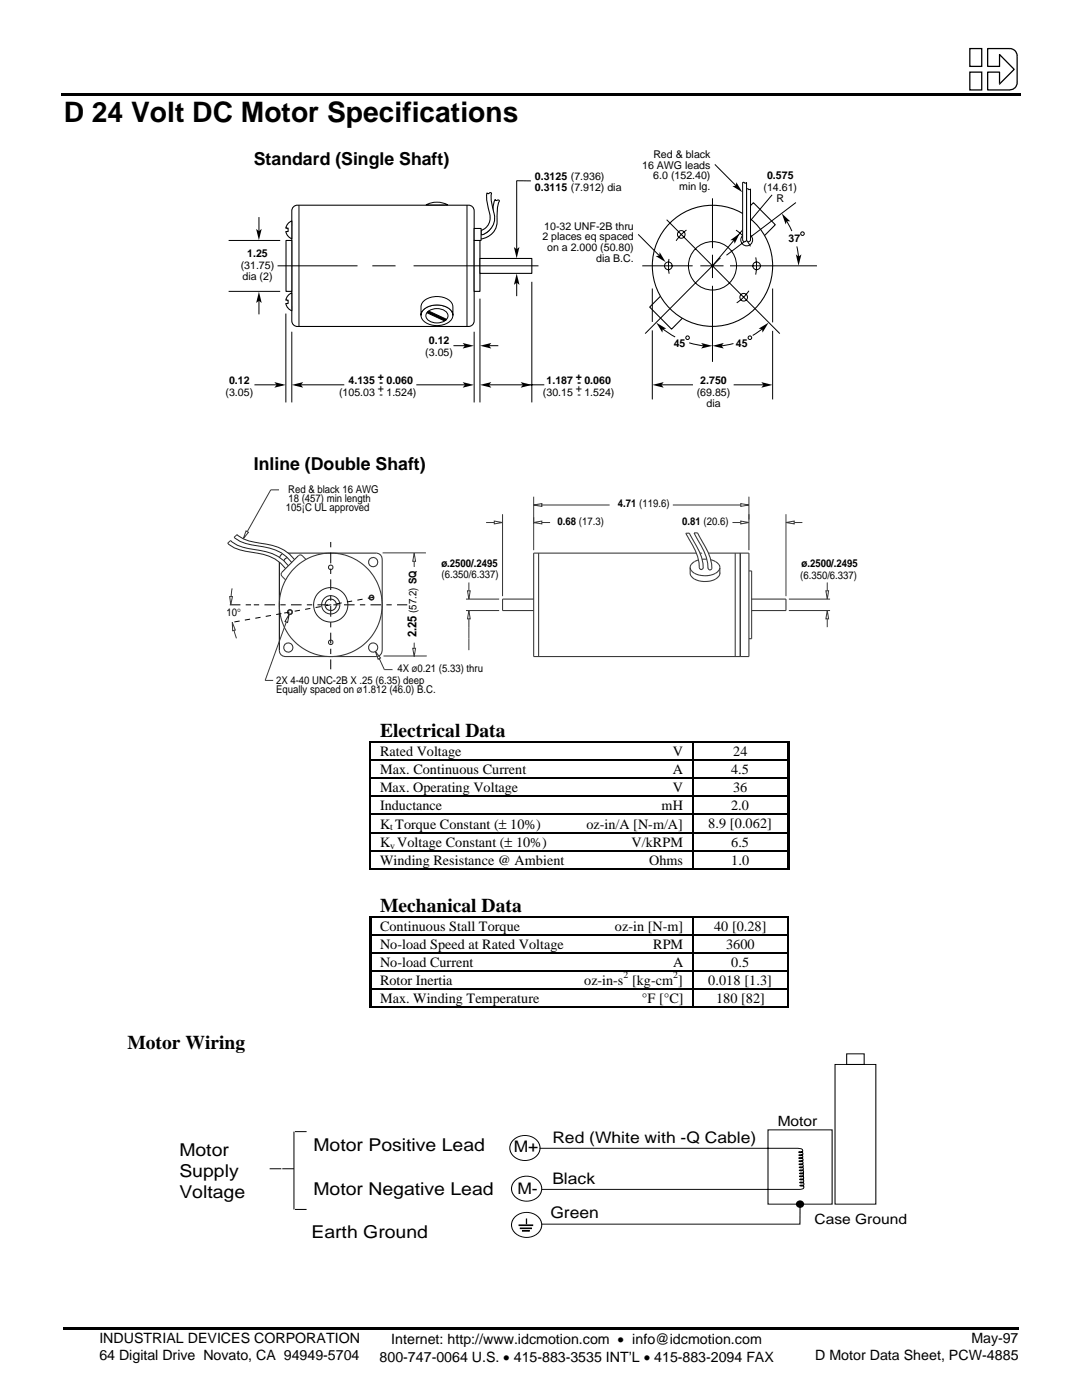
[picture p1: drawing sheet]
<svg xmlns="http://www.w3.org/2000/svg" width="216mm" height="279mm" viewBox="0 0 216 279" stroke-linecap="round" stroke-linejoin="round" font-family="sans-serif">
<path d="M193.5 14.4h2.4v3.5h-2.4zM193.5 9.7h2.4v3.6h-2.4zM197.1 9.7h4.3a1.45 1.45 0 0 1 1.6 1.5v5.3a1.45 1.45 0 0 1-1.6 1.4h-4.3v-3.5h2.3v2.4l3-3-3-2.9v2.4h-2.3z" fill="none" stroke="#fff" stroke-width=".25"/>
<path d="M193.5 14.4h2.4v3.5h-2.4zM193.5 9.7h2.4v3.6h-2.4zM197.1 9.7h4.3a1.45 1.45 0 0 1 1.6 1.5v5.3a1.45 1.45 0 0 1-1.6 1.4h-4.3v-3.5h2.3v2.4l3-3-3-2.9v2.4h-2.3z" fill="none" stroke="#000" stroke-width=".25"/>
<g fill="#000">
<path d="M12.2 18.5h191.5v.6h-191.5z" fill-rule="evenodd"/>
<path d="M12.7 265h7.1v.5h-7.1z" fill-rule="evenodd"/>
<path d="M19.8 265h.5v.5h-.5z" fill-rule="evenodd"/>
<path d="M20.3 265h52.8v.5h-52.8z" fill-rule="evenodd"/>
<path d="M73.1 265h.5v.5h-.5z" fill-rule="evenodd"/>
<path d="M73.6 265h83.3v.5h-83.3z" fill-rule="evenodd"/>
<path d="M156.9 265h.6v.5h-.6z" fill-rule="evenodd"/>
<path d="M157.5 265h45.7v.5h-45.7z" fill-rule="evenodd"/>
</g>
<path d="M150.3 40.5l4.4 4.4-20.7 20.8-4.4-4.4z" fill="#fff" stroke="#000" stroke-width=".21"/>
<path d="M58.2 76.8l2.3-.5-.4 .5 .4 .6zM92.3 76.3l2.3 .5-2.3 .6 .5-.6z" fill="#000"/>
<path d="M58.7 41.2l.6-.2h34.2a1.11 1.11 0 0 1 1.1 1.1v21.9a1.11 1.11 0 0 1-1.1 1.2h-34.2a1.11 1.11 0 0 1-1.1-1.2v-21.9l.1-.4z" fill="#fff" stroke="#000" stroke-width=".21"/>
<path d="M59.7 41v24.2M93.2 41v24.2" fill="none" stroke="#000" stroke-width=".2"/>
<g fill="#fff" stroke="#000" stroke-width=".21">
<path d="M57.1 48h1.1v10.1h-1.1z"/>
<path d="M57.6 58.9l.6-.4v3.5a1.97 1.97 0 0 1-1.2-1.4h.5v-.7h-.5z"/>
<path d="M57.6 44.5l.6-.4v3.6a1.91 1.91 0 0 1-1.2-1.5h.5v-.7h-.5z"/>
<path d="M94.6 48h1.2v10.1h-1.2z"/>
<path d="M95.8 51.6h10.3v3h-10.3z"/>
<path d="M98.8 39.8l.2 .2a.39 .39 0 0 1 .7 .1l-.4 1-.1 1.9a3.9 3.9 0 0 1-2 4.3l-.9 .4h-.6l.2-.9a2.74 2.74 0 0 0 2.4-3.5l.1-1.9z"/>
<path d="M97.2 38.5l.3 .2a.39 .39 0 0 1 .6-.1l-.1 1 .3 1.9a3.9 3.9 0 0 1-.9 4.7l-.8 .5-.6 .2v-1a2.75 2.75 0 0 0 1.6-3.9l-.5-1.9z"/>
<path d="M94.6 45.6h1.4v2.4h-1.4z"/>
</g>
<g fill="#fff" stroke="#000" stroke-width=".2">
<path d="M84.7 61.6a4.2 4.2 0 0 1 5.3 .4 1.64 1.64 0 0 1-.8 2.5 4.2 4.2 0 0 1-4.9-.7 1.49 1.49 0 0 1 .4-2.2z"/>
<path d="M84.7 60a4.2 4.2 0 0 1 5.3 .3l.4 .9v1.7a2.5 2.5 0 0 0-2.5-2 3.6 3.6 0 0 0-3.8 1.5l-.1 .5 .1-2.1z"/>
<path d="M85.3 62.3a2.79 2.79 0 0 1 4 .3 1.48 1.48 0 0 1-1.5 1.8 2.26 2.26 0 0 1-2.8-1.4z"/>
</g>
<path d="M85.3 62.3l.2-.2 3.6 1.6-.4 .3-3.5-1.6z" fill="#000" stroke="#000" stroke-width=".2"/>
<path d="M55.4 53.1h15.9M74.3 53.1h4.6M82.5 53.1h25" fill="none" stroke="#000" stroke-width=".2"/>
<path d="M85 40.9a4.5 4.5 0 0 1 4.3 0z" fill="#fff" stroke="#000" stroke-width=".2"/>
<circle cx="142.2" cy="53.1" r="12" fill="#fff" stroke="#000" stroke-width=".21"/>
<g fill="none" stroke="#000" stroke-width=".2">
<path d="M105.9 36.1h-2.8v14.4M142.2 39.6v9.9M154.1 38.9l-11.9 14.2M45.6 48h10.3M45.6 58.1h10.3M51.7 43.3v3.2M51.7 59.6v3.1M95.8 59.6v20.7M103.1 55.8v3.3M106.1 56.2v24.1M128.2 53.1h10M130.2 57.6v6.7"/>
<path d="M133 43.8l22.6 22.8M133.5 51.7l-.1 1.5 .1 1.4M137 45.9l-1 .9-1.1 1.3M139.7 53.1h4.7M142.2 50.8v4.7M142.2 57v15.2M143.8 51.5l-15.1 15.1M145.7 53.1h17.3M146.9 45.9a8.6 8.6 0 0 1 2.8 3.3M149.4 58l-1 1.3-1.4 1.1M150.8 51.4l.2 1.7-.2 1.7M154.2 57.6v6.7"/>
<path d="M156.4 43.3l1.6 2.8M158.8 40.4l-13.8 10.5M159 49.2l.4 2.4M50.8 76.8h5.6M57 62.6v17.7M58.2 66.2v14.1M58.9 76.8h9.8M83.1 76.8h10.3M90.5 69h2.9M94.6 66.2v14.1M96.5 76.8h12.1M96.5 69h2.9"/>
<path d="M130.2 65.9v13.8M131.3 76.8h7M132 65.4l2.7 1.9M137.5 68.4l3.3 .7M146.3 68.6l-2.7 .4M146.4 76.8h6.6M152.4 65.4l-2.2 1.5M154.2 66v13.7"/>
<circle cx="133.4" cy="53.1" r=".76"/>
<circle cx="135.9" cy="46.8" r=".76"/>
<circle cx="142.2" cy="53" r="4.8"/>
<circle cx="148.4" cy="59.3" r=".76"/>
<circle cx="149" cy="47.9" r="1.19"/>
<circle cx="151" cy="53.1" r=".76"/>
<circle cx="160.1" cy="46.6" r=".36"/>
<circle cx="137.2" cy="67.4" r=".36"/>
<circle cx="149.6" cy="67.4" r=".36"/>
</g>
<g fill="#000">
<path d="M51.1 45.7l.6 .4 .5-.4-.5 2.2zM102.5 49.3l.6 .4 .5-.4-.5 2.3zM103.1 54.6l.6 2.2-.6-.4-.6 .4zM145.7 47.9l1.9-1.3-1 2-.2-.6zM156 42.6l1.7 1.6-.7-.1-.2 .7zM158.8 50.8l.6 .4 .5-.4-.6 2.2zM51.7 58.2l.5 2.3-.5-.5-.6 .5zM54.8 76.3l2.2 .5-2.2 .6 .4-.6zM92.3 68.4l2.3 .6-2.3 .6 .5-.6zM95.8 76.8l2.2-.5-.4 .5 .4 .6zM95.8 69l2.2-.6-.4 .6 .4 .6zM103.9 76.3l2.2 .5-2.2 .6 .4-.6z"/>
<path d="M131 64.4l1.9 1.2-.7 .1v.7zM130.2 76.8l2.2-.5-.4 .5 .4 .6zM139.9 68.4l2.2 .6-2.2 .6 .4-.6zM142.2 69l2.2-.6-.4 .6 .4 .6zM151.9 76.3l2.3 .5-2.3 .6 .4-.6zM151.4 65.6l2-1.2-1.2 2-.1-.7z"/>
</g>
<g fill="#fff" stroke="#000" stroke-width=".2">
<path d="M148.2 36.4h.3l.2 .2 .3-.2v11.5a.39 .39 0 0 1-.4 .3 .39 .39 0 0 1-.4-.3z"/>
<path d="M149 37.7h.2l.3 .2 .3-.2v10.2a.39 .39 0 0 1-.4 .3 .39 .39 0 0 1-.4-.3z"/>
</g>
<path d="M142.6 32.8l4.7 4.7M127.3 46.8l4.7 4.7" fill="none" stroke="#000" stroke-width=".2"/>
<path d="M146.9 36.4l1.2 2-2-1.3h.7zM131.6 50.3l1.2 2-2-1.2 .7-.1z" fill="#000"/>
<path d="M76.3 110.3h8.7M76.5 130.9h8.7" fill="none" stroke="#363539" stroke-width=".2"/>
<g fill="#fff" stroke="#363539" stroke-width=".2">
<path d="M82.6 128.3v1.1z"/>
<path d="M82.6 112v1.2z"/>
<path d="M82.4 129.4h.5l-.3 1.6z"/>
<path d="M82.6 110.4l.3 1.6h-.5z"/>
</g>
<path d="M56.4 110.5l-.4 .3-.3 .8" fill="none" stroke="#231f20" stroke-width=".21"/>
<path d="M74.9 130l1 1.3-.5 .3zM75.7 131.4l1 2.2" fill="none" stroke="#363539" stroke-width=".2"/>
<g fill="#fff" stroke="#363539" stroke-width=".2">
<path d="M76.7 133.6h1.6z"/>
<path d="M106.5 99.1v10.7z"/>
<path d="M149.4 99.1v4.6z"/>
<path d="M108.1 100.8h13.5z"/>
<path d="M134.3 100.8h13.5z"/>
<path d="M147.8 100.5l1.6 .3-1.6 .3z"/>
<path d="M100.3 102.6v16.4z"/>
<path d="M97 104.3h1.6z"/>
<path d="M108.1 104.3h1.7z"/>
<path d="M98.6 104l1.7 .3-1.7 .3z"/>
<path d="M106.5 104.3l1.6-.3v.6z"/>
<path d="M156.8 102.6v16.4z"/>
<path d="M158.5 104.3h1.6z"/>
<path d="M146.2 104.3h1.6z"/>
<path d="M156.8 104.3l1.7-.3v.6z"/>
<path d="M147.8 104l1.6 .3-1.6 .3z"/>
</g>
<g fill="#fff" stroke="#363539" stroke-width=".21">
<path d="M106.5 100.8l1.6-.3v.6z"/>
<path d="M149.4 102.6v7.2z"/>
</g>
<g fill="none" stroke="#363539" stroke-width=".21">
<path d="M75.1 110.4a1.19 1.19 0 0 1 1.2 1.2v18.2a1.22 1.22 0 0 1-1.2 1.2h-18.2a1.18 1.18 0 0 1-1.2-1.2"/>
<circle cx="74.5" cy="112.2" r=".93"/>
<circle cx="57.5" cy="129.2" r=".93"/>
<circle cx="74.5" cy="129.2" r=".93"/>
</g>
<path d="M56.9 110.4h18.2M57.3 111.3l-.4 .2-.3 .4" fill="none" stroke="#231f20" stroke-width=".21"/>
<path d="M55.7 112.2v17.6" fill="none" stroke="#000" stroke-width=".21"/>
<g fill="#fff" stroke="#363539" stroke-width=".21">
<path d="M147.7 110.4h1.7z"/>
<path d="M147.7 110.4v20.6z"/>
<path d="M147.7 131h1.7z"/>
<path d="M150 113.9v13.6z"/>
<path d="M149.4 113.9h.6z"/>
<path d="M149.4 127.5h.6z"/>
<path d="M149.4 110.4v20.6z"/>
<path d="M139.7 110.4h.9z"/>
<path d="M141.3 110.4h6.4z"/>
<path d="M138.5 106.4l.7-.1z"/>
<path d="M139.2 106.3l.9 1.7a10.9 10.9 0 0 1 1.9 5.5z"/>
<path d="M138.5 106.4l.8 1.5a11 11 0 0 1 2 5.5z"/>
<path d="M137.6 106.4l.8 1.5a11.1 11.1 0 0 1 1.9 5.5z"/>
<path d="M136.8 106.4l.8 1.4a10.9 10.9 0 0 1 1.9 5.5z"/>
<path d="M136.8 106.4h.8z"/>
<path d="M138.6 112.1l.8-.3z"/>
<path d="M138.2 112.3l.4-.2-.7 .6z"/>
<path d="M137.9 112.7l-.2 .6z"/>
<path d="M137.7 113.3l.2 .5z"/>
<path d="M137.9 113.8l.7 .6z"/>
<path d="M138.6 114.4l.9 .4z"/>
<path d="M139.5 114.8l1.2 .1z"/>
<path d="M140.7 114.9l1.2-.1z"/>
<path d="M141.9 114.8l.9-.4z"/>
<path d="M142.8 114.4l.7-.6z"/>
<path d="M143.6 113.3l-.1 .5z"/>
<path d="M143.5 112.7l.1 .6z"/>
<path d="M142.8 112.1l.7 .6z"/>
<path d="M141.9 111.7l.9 .4z"/>
<path d="M140.1 111.6h.6z"/>
<path d="M140.7 111.6h.3z"/>
<path d="M141.2 113.4h.9a.42 .42 0 0 1-.5 .3 .42 .42 0 0 1-.4-.3z"/>
<path d="M139.5 113.3l.8 .1a.42 .42 0 0 1-.4 .3 .42 .42 0 0 1-.4-.4z"/>
<path d="M137.7 114.4l.2 .6z"/>
<path d="M137.9 115l.7 .6z"/>
<path d="M138.6 115.6l.9 .3z"/>
<path d="M139.5 115.9l1.2 .2z"/>
<path d="M140.7 116.1l1.2-.2z"/>
<path d="M141.9 115.9l.9-.3z"/>
<path d="M142.8 115.6l.7-.6z"/>
<path d="M143.6 114.4l-.1 .6z"/>
<path d="M137.7 113.2v1.2z"/>
<path d="M143.6 113.3v1.2z"/>
<path d="M106.5 103.2v1.4z"/>
<path d="M107.5 110.4v20.6z"/>
<path d="M100.3 119.6v2.3z"/>
<path d="M106.5 110.4v20.6z"/>
<path d="M146.7 110.4v20.6z"/>
<path d="M106.5 110.4h32.4z"/>
<path d="M106.5 131h41.2z"/>
<path d="M100.3 119.6h6.2z"/>
<path d="M100.3 121.9h6.2z"/>
<path d="M156.8 119.6v2.3z"/>
<path d="M150 121.9h6.8z"/>
<path d="M150 119.6h6.8z"/>
</g>
<g fill="#fff" stroke="#363539" stroke-width=".2">
<path d="M93.6 127.5v2.3z"/>
<path d="M93.6 125.2v2.3z"/>
</g>
<g fill="none" stroke="#363539" stroke-width=".21">
<circle cx="74.1" cy="119.3" r=".42"/>
<circle cx="57.9" cy="122.2" r=".5"/>
<circle cx="66" cy="120.7" r="10.3"/>
</g>
<path d="M66 108.2v25.4M50.7 120.7h30.6" fill="none" stroke="#000" stroke-width=".2" stroke-dasharray="1.1 1.1 2.1 1.1" stroke-linecap="butt"/>
<g fill="none" stroke="#231f20" stroke-width=".2">
<path d="M59.5 110.9l-3.3 3.3"/>
<circle cx="66" cy="113.2" r=".46"/>
<circle cx="74.1" cy="119.3" r=".5"/>
<circle cx="57.9" cy="122.2" r=".41"/>
<circle cx="66" cy="120.7" r="1.83"/>
<circle cx="66" cy="120.7" r="3.4"/>
<circle cx="66" cy="128.2" r=".46"/>
</g>
<circle cx="66" cy="120.7" r="1.14" fill="none" stroke="#231f20" stroke-width=".21"/>
<path d="M56.7 122.3l18.7-3.3" fill="none" stroke="#000" stroke-width=".2" stroke-dasharray="1.1" stroke-linecap="butt"/>
<path d="M56.2 115l.8 .7M59.5 110.9l.6-.1 1 .9" fill="none" stroke="#363539" stroke-width=".2"/>
<g fill="#fff" stroke="#363539" stroke-width=".2">
<path d="M56.2 114.2v.8l-.1-.3z"/>
<path d="M46.7 107.2l.6-.5z"/>
</g>
<path d="M47.3 106.7a6.3 6.3 0 0 0 3.5 1.5l1.2 .2a9.1 9.1 0 0 1 6.8 3.3z" fill="#fff" stroke="#231f20" stroke-width=".2"/>
<path d="M46.7 107.2a7.2 7.2 0 0 0 4.7 1.7 9.3 9.3 0 0 1 6.8 3.4" fill="none" stroke="#231f20" stroke-width=".2"/>
<path d="M46 107.9a7.1 7.1 0 0 0 4.8 1.8 9.2 9.2 0 0 1 6.7 3.2z" fill="#fff" stroke="#231f20" stroke-width=".2"/>
<path d="M45.4 108.4a6.1 6.1 0 0 0 3.6 1.6l1.2 .2a9.2 9.2 0 0 1 6.8 3.3" fill="none" stroke="#231f20" stroke-width=".2"/>
<g fill="#fff" stroke="#363539" stroke-width=".2">
<path d="M45.4 108.4l.6-.5z"/>
<path d="M157.4 121.9h8.2z"/>
<path d="M157.4 119.6h8.2z"/>
<path d="M165.1 123.5v1.7z"/>
<path d="M165.1 116.2v1.7z"/>
<path d="M165.1 121.9l.2 1.6h-.5z"/>
<path d="M164.8 117.9h.5l-.2 1.7z"/>
<path d="M93 121.9h6.6z"/>
<path d="M93 119.6h6.6z"/>
<path d="M93.6 116.2v1.7z"/>
<path d="M93.6 121.9l.2 1.6h-.5z"/>
<path d="M93.3 117.9h.5l-.2 1.7z"/>
</g>
<path d="M93.6 123.5v1.7z" fill="#fff" stroke="#363539" stroke-width=".21"/>
<path d="M50.1 120.7h-4.6" fill="none" stroke="#000" stroke-width=".2" stroke-dasharray="1.1 1.1 2.1 1.1" stroke-linecap="butt"/>
<path d="M56.2 122.5l-10.4 1.8" fill="none" stroke="#000" stroke-width=".2" stroke-dasharray="1.1" stroke-linecap="butt"/>
<g fill="#fff" stroke="#363539" stroke-width=".2">
<path d="M46.3 117.4l-.2 1.6z"/>
<path d="M46.7 125.8l.5 1.6z"/>
<path d="M45.8 119l.6 .1-.4 1.6z"/>
<path d="M46.3 124.2l.7 1.5-.6 .2z"/>
</g>
<path d="M57.7 122.6l-.3 1.6-.5-.2z" fill="none" stroke="#231f20" stroke-width=".2"/>
<path d="M57.1 124.1l-4.2 11.7" fill="none" stroke="#363539" stroke-width=".2"/>
<g fill="#fff" stroke="#363539" stroke-width=".2">
<path d="M52.9 135.8h1.6z"/>
<path d="M49.1 106l.5 .2-1.1 1.3z"/>
<path d="M54 97.8l-4.7 8.3z"/>
<path d="M54 97.8h1.7z"/>
</g>
<g fill="#000">
<path d="M73.8 147.9h.3v.2h-.3z" fill-rule="evenodd"/>
<path d="M73.8 147.9h.3v.2h-.3z" fill-rule="evenodd"/>
<path d="M73.8 151.5h.3v.2h-.3z" fill-rule="evenodd"/>
<path d="M73.8 155.1h.3v.2h-.3z" fill-rule="evenodd"/>
<path d="M73.8 158.7h.3v.2h-.3z" fill-rule="evenodd"/>
<path d="M74.1 147.9h.2v.2h-.2z" fill-rule="evenodd"/>
<path d="M138.1 147.9h.2v.2h-.2z" fill-rule="evenodd"/>
<path d="M138.1 151.5h.2v.2h-.2z" fill-rule="evenodd"/>
<path d="M138.1 155.1h.2v.2h-.2z" fill-rule="evenodd"/>
<path d="M138.1 158.7h.2v.2h-.2z" fill-rule="evenodd"/>
<path d="M138.3 147.9h.3v.2h-.3z" fill-rule="evenodd"/>
<path d="M157 147.9h.2v.2h-.2z" fill-rule="evenodd"/>
<path d="M157 148.1h.5v3.4h-.5z" fill-rule="evenodd"/>
<path d="M157 151.5h.5v.2h-.5z" fill-rule="evenodd"/>
<path d="M157 151.7h.5v3.4h-.5z" fill-rule="evenodd"/>
<path d="M157 155.1h.5v.2h-.5z" fill-rule="evenodd"/>
<path d="M157 155.3h.5v3.4h-.5z" fill-rule="evenodd"/>
<path d="M157 158.7h.5v.2h-.5z" fill-rule="evenodd"/>
<path d="M157 158.9h.5v3.4h-.5z" fill-rule="evenodd"/>
<path d="M157.2 147.9h.3v.2h-.3z" fill-rule="evenodd"/>
<path d="M73.8 162.3h.3v.2h-.3z" fill-rule="evenodd"/>
<path d="M73.8 166h.3v.3h-.3z" fill-rule="evenodd"/>
<path d="M73.8 169.8h.3v.3h-.3z" fill-rule="evenodd"/>
<path d="M73.8 173.4h.3v.3h-.3z" fill-rule="evenodd"/>
<path d="M73.8 173.4h.3v.3h-.3z" fill-rule="evenodd"/>
<path d="M138.1 162.3h.2v.2h-.2z" fill-rule="evenodd"/>
<path d="M138.1 166h.2v.3h-.2z" fill-rule="evenodd"/>
<path d="M138.1 169.8h.2v.3h-.2z" fill-rule="evenodd"/>
<path d="M138.1 173.4h.2v.3h-.2z" fill-rule="evenodd"/>
<path d="M157 162.3h.5v.2h-.5z" fill-rule="evenodd"/>
<path d="M157 162.5h.5v3.5h-.5z" fill-rule="evenodd"/>
<path d="M157 166h.5v.3h-.5z" fill-rule="evenodd"/>
<path d="M157 166.3h.5v3.5h-.5z" fill-rule="evenodd"/>
<path d="M157 169.8h.5v.3h-.5z" fill-rule="evenodd"/>
<path d="M157 170.1h.5v3.3h-.5z" fill-rule="evenodd"/>
<path d="M157 173.4h.5v.3h-.5z" fill-rule="evenodd"/>
<path d="M73.7 182.8h.5v.2h-.5z" fill-rule="evenodd"/>
<path d="M73.7 183h.5v3.4h-.5z" fill-rule="evenodd"/>
<path d="M73.7 186.4h.5v.2h-.5z" fill-rule="evenodd"/>
<path d="M73.7 186.6h.5v3.4h-.5z" fill-rule="evenodd"/>
<path d="M73.7 190h.5v.2h-.5z" fill-rule="evenodd"/>
<path d="M73.7 190.2h.5v3.4h-.5z" fill-rule="evenodd"/>
<path d="M73.7 193.6h.5v.2h-.5z" fill-rule="evenodd"/>
<path d="M73.7 193.8h.5v3.4h-.5z" fill-rule="evenodd"/>
<path d="M73.7 197.2h.5v.2h-.5z" fill-rule="evenodd"/>
<path d="M73.7 197.4h.5v3.4h-.5z" fill-rule="evenodd"/>
<path d="M74.2 182.8h.2v.2h-.2z" fill-rule="evenodd"/>
<path d="M138.1 182.8h.2v.2h-.2z" fill-rule="evenodd"/>
<path d="M138.1 186.4h.2v.2h-.2z" fill-rule="evenodd"/>
<path d="M138.1 190h.2v.2h-.2z" fill-rule="evenodd"/>
<path d="M138.1 193.6h.2v.2h-.2z" fill-rule="evenodd"/>
<path d="M138.1 197.2h.2v.2h-.2z" fill-rule="evenodd"/>
<path d="M138.3 182.8h.3v.2h-.3z" fill-rule="evenodd"/>
<path d="M157.1 182.8h.3v.2h-.3z" fill-rule="evenodd"/>
<path d="M157.1 186.4h.3v.2h-.3z" fill-rule="evenodd"/>
<path d="M157.1 190h.3v.2h-.3z" fill-rule="evenodd"/>
<path d="M157.1 193.6h.3v.2h-.3z" fill-rule="evenodd"/>
<path d="M157.1 197.2h.3v.2h-.3z" fill-rule="evenodd"/>
<path d="M138.1 200.8h.2v.2h-.2z" fill-rule="evenodd"/>
<path d="M157.1 200.8h.3v.2h-.3z" fill-rule="evenodd"/>
<path d="M157.1 200.8h.3v.2h-.3z" fill-rule="evenodd"/>
</g>
<g fill="none" stroke="#000" stroke-width=".25">
<path d="M73.9 148.1v3.4M73.9 151.7v3.4M73.9 155.3v3.4M73.9 158.9v3.4M74.1 151.6h64M74.1 155.2h64M74.1 158.8h64M74.3 148h63.8M138.2 148.1v3.4M138.2 151.7v3.4M138.2 155.3v3.4M138.2 158.9v3.4"/>
<path d="M138.3 151.6h18.7M138.3 155.2h18.7M138.3 158.8h18.7M138.6 148h18.4M73.9 162.5v3.5M73.9 166.3v3.5M73.9 170.1v3.3M74.1 162.4h64M74.1 166.2h64M74.1 169.9h64M74.1 173.5h64M138.2 162.5v3.5"/>
<path d="M138.2 166.3v3.5M138.2 170.1v3.3M138.3 162.4h18.7M138.3 166.2h18.7M138.3 169.9h18.7M138.3 173.5h18.7M74.2 186.5h63.9M74.2 190.1h63.9M74.2 193.7h63.9M74.2 197.3h63.9M74.4 182.9h63.7M138.2 183v3.4"/>
<path d="M138.2 186.6v3.4M138.2 190.2v3.4M138.2 193.8v3.4M138.2 197.4v3.4M138.3 186.5h18.8M138.3 190.1h18.8M138.3 193.7h18.8M138.3 197.3h18.8M138.6 182.9h18.5M157.2 183v3.4M157.2 186.6v3.4M157.2 190.2v3.4"/>
<path d="M157.2 193.8v3.4M157.2 197.4v3.4M73.7 200.9h64.4M138.3 200.9h18.8"/>
</g>
<g fill="none" stroke="#000" stroke-width=".2">
<path d="M166.6 212.4h8.2v27.9h-8.2zM168.9 210.3h3.5v2.1h-3.5zM53.8 233.3h2.3M56.3 233.3h2.4M58.7 225.8v15.6M58.8 225.8h2.4M102.4 227.5a3.3 3.3 0 0 1 5.3 1 2.66 2.66 0 0 1-3 3.1 2.58 2.58 0 0 1-2.7-3.6zM102.7 235.7a3.3 3.3 0 0 1 5.3 1 2.66 2.66 0 0 1-2.9 3 2.58 2.58 0 0 1-2.7-3.6zM107.6 229.2h51.8a.47 .47 0 0 1 .7 .2 .47 .47 0 0 1-.2 .6l-.5-.1h.6M153.2 225.5h12.8v14.8h-12.8zM159.9 230.5l.3 .3a.46 .46 0 0 1-.3 .4 .46 .46 0 0 1-.5-.1h.6M159.9 229.9l.3 .3a.46 .46 0 0 1-.3 .4 .46 .46 0 0 1-.5-.1h.6"/>
<path d="M159.9 231.1l.3 .3a.46 .46 0 0 1-.3 .4 .46 .46 0 0 1-.5-.1h.6M159.9 231.7l.3 .3a.46 .46 0 0 1-.3 .4 .46 .46 0 0 1-.4-.1h.6M160 232.3l.3 .4a.46 .46 0 0 1-.3 .4 .46 .46 0 0 1-.5-.2h.6M160 232.9l.3 .4a.46 .46 0 0 1-.3 .4 .46 .46 0 0 1-.5-.2l.6 .1M160 234.1l.3 .3a.46 .46 0 0 1-.3 .4 .46 .46 0 0 1-.5-.1h.6M160 233.5l.3 .4a.46 .46 0 0 1-.3 .4 .46 .46 0 0 1-.4-.2l.6 .1M160 234.7l.4 .4a.46 .46 0 0 1-.3 .4 .46 .46 0 0 1-.5-.2l.6 .1M160.1 235.3l.3 .4a.46 .46 0 0 1-.3 .4 .46 .46 0 0 1-.5-.1h.6M160.1 236.5l.3 .4a.6 .6 0 0 1-.7 .5h-51.6M160.1 235.9l.3 .4a.46 .46 0 0 1-.3 .4 .46 .46 0 0 1-.5-.1h.6M58.8 241.4h2.4M102.7 242.9a3.3 3.3 0 0 1 5.3 1 2.66 2.66 0 0 1-2.9 3.1 2.58 2.58 0 0 1-2.7-3.6z"/>
<path d="M105 243.3l.1 .9zM159.6 240.3v4h-51.5"/>
</g>
<path d="M103.6 244.5h2.7v.1h-2.7zM103.8 245.1h2.2v.1h-2.2zM104.3 245.6h1.3v.1h-1.3z" fill="#000" stroke="#000" stroke-width=".2"/>
<circle cx="159.7" cy="240.3" r=".78" fill="#000"/>
<text font-size="5.6" x="12.7" y="24.4">D 24 Volt DC Motor Specifications</text>
<g font-size="3.9">
<text x="75.8" y="147">Electrical Data</text>
<text x="75.8" y="181.9">Mechanical Data</text>
<text x="25.4" y="209.3">Motor Wiring</text>
</g>
<g font-size="3.6">
<text x="50.7" y="33">Standard (Single Shaft)</text>
<text x="50.7" y="93.7">Inline (Double Shaft)</text>
</g>
<g font-size="3.5">
<text x="35.8" y="230.6">Motor</text>
<text x="62.5" y="229.7">Motor Positive Lead</text>
<text x="35.8" y="234.8">Supply</text>
<text x="35.8" y="239.1">Voltage</text>
<text x="62.5" y="238.5">Motor Negative Lead</text>
<text x="62.1" y="247">Earth Ground</text>
</g>
<g font-size="3.2">
<text x="102.5" y="229.9">M+</text>
<text x="110.2" y="228.1">Red (White with -Q Cable)</text>
<text x="103.2" y="238.2">M-</text>
<text x="110.2" y="236.3">Black</text>
<text x="109.8" y="243.1">Green</text>
</g>
<g font-size="2.8">
<text x="75.8" y="150.8">Rated Voltage</text>
<text x="75.8" y="154.4">Max. Continuous Current</text>
<text x="134.3" y="150.8">V</text>
<text x="134.3" y="154.4">A</text>
<text x="145.9" y="154.4">4.5</text>
<text x="146.3" y="150.8">24</text>
<text x="75.8" y="158">Max. Operating Voltage</text>
<text x="75.8" y="161.6">Inductance</text>
<text x="132" y="161.6">mH</text>
<text x="134.2" y="158">V</text>
<text x="145.9" y="161.6">2.0</text>
<text x="146.3" y="158">36</text>
<text x="75.8" y="165.4">K Torque Constant (± 10%)</text>
<text x="117" y="165.4">oz-in/A [N-m/A]</text>
<text x="141.3" y="165.2">8.9 [0.062]</text>
<text x="75.8" y="169.1">K Voltage Constant (± 10%)</text>
<text x="75.8" y="172.7">Winding Resistance @ Ambient</text>
<text x="126" y="169.1">V/kRPM</text>
<text x="129.5" y="172.7">Ohms</text>
<text x="145.9" y="169">6.5</text>
<text x="145.9" y="172.7">1.0</text>
<text x="75.8" y="185.7">Continuous Stall Torque</text>
<text x="122.7" y="185.7">oz-in [N-m]</text>
<text x="142.5" y="185.7">40 [0.28]</text>
<text x="75.8" y="189.3">No-load Speed at Rated Voltage</text>
<text x="130.3" y="189.3">RPM</text>
<text x="144.9" y="189.3">3600</text>
<text x="75.8" y="192.9">No-load Current</text>
<text x="75.8" y="196.5">Rotor Inertia</text>
<text x="116.6" y="196.5">oz-in-s [kg-cm ]</text>
<text x="134.3" y="192.9">A</text>
<text x="141.3" y="196.5">0.018 [1.3]</text>
<text x="145.9" y="192.9">0.5</text>
<text x="75.8" y="200.1">Max. Winding Temperature</text>
<text x="128.1" y="200.1">°F [°C]</text>
<text x="142.9" y="200.1">180 [82]</text>
<text x="155.2" y="224.8">Motor</text>
<text x="162.5" y="244.2">Case Ground</text>
<text x="19.8" y="268.1">INDUSTRIAL DEVICES CORPORATION</text>
<text x="78.1" y="268.3">Internet: http://www.idcmotion.com • info@idcmotion.com</text>
<text x="193.9" y="268.1">May-97</text>
<text x="19.8" y="271.4">64 Digital Drive Novato, CA 94949-5704</text>
<text x="75.7" y="271.8">800-747-0064 U.S. • 415-883-3535 INT’L • 415-883-2094 FAX</text>
<text x="162.7" y="271.4">D Motor Data Sheet, PCW-4885</text>
</g>
<text font-size="2.5" x="83.1" y="127.2" transform="rotate(-90 83.1 127.2)">2.25</text>
<g font-size="2.1">
<text x="106.7" y="35.9">0.3125 (7.936)</text>
<text x="128.1" y="33.7">16 AWG leads</text>
<text x="130.4" y="35.8">6.0 (152.40)</text>
<text x="130.4" y="31.5">Red &amp; black</text>
<text x="153.1" y="35.8">0.575</text>
<text x="106.7" y="38.2">0.3115 (7.912) dia</text>
<text x="135.5" y="37.9">min lg.</text>
<text x="152.4" y="38.1">(14.61)</text>
<text x="154.9" y="40.2">R</text>
<text x="108.2" y="48">2 places eq spaced</text>
<text x="108.6" y="45.9">10-32 UNF-2B thru</text>
<text x="48" y="53.7">(31.75)</text>
<text x="49.3" y="51.4">1.25</text>
<text x="109.2" y="50.1">on a 2.000 (50.80)</text>
<text x="118.9" y="52.2">dia B.C.</text>
<text x="157.4" y="48.4">37</text>
<text x="48.4" y="55.9">dia (2)</text>
<text x="84.9" y="71">(3.05)</text>
<text x="85.6" y="68.7">0.12</text>
<text x="134.4" y="69.2">45</text>
<text x="146.9" y="69.2">45</text>
<text x="45.7" y="76.7">0.12</text>
<text x="69.5" y="76.7">4.135 - 0.060</text>
<text x="75.4" y="75.9">+</text>
<text x="109" y="76.7">1.187 - 0.060</text>
<text x="114.9" y="75.9">+</text>
<text x="139.7" y="76.7">2.750</text>
<text x="45" y="79">(3.05)</text>
<text x="67.7" y="79">(105.03 - 1.524)</text>
<text x="75.4" y="78.3">+</text>
<text x="108.3" y="79">(30.15 - 1.524)</text>
<text x="114.9" y="78.3">+</text>
<text x="139" y="79">(69.85)</text>
<text x="141" y="81.2">dia</text>
<text x="57.5" y="98.3">Red &amp; black 16 AWG</text>
<text x="57.5" y="100.1">18 (457) min length</text>
<text x="123.3" y="101.3">4.71 (119.6)</text>
<text x="57.1" y="102">105¡C UL approved</text>
<text x="111.3" y="104.7">0.68 (17.3)</text>
<text x="136.1" y="104.7">0.81 (20.6)</text>
<text x="88.1" y="113.1">ø.2500/.2495</text>
<text x="159.9" y="113.2">ø.2500/.2495</text>
<text x="88.1" y="115.3">(6.350/6.337)</text>
<text x="159.7" y="115.5">(6.350/6.337)</text>
<text x="45.2" y="123">10°</text>
<text x="83.1" y="122.3" transform="rotate(-90 83.1 122.3)">(57.2) SQ</text>
<text x="55.1" y="136.5">2X 4-40 UNC-2B X .25 (6.35) deep</text>
<text x="79.3" y="134.1">4X ø0.21 (5.33) thru</text>
<text x="55.1" y="138.4">Equally spaced on ø1.812 (46.0) B.C.</text>
</g>
<g font-size="1.9">
<text x="77.8" y="165.7">t</text>
<text x="77.8" y="169.4">v</text>
<text x="124.4" y="195.3">2</text>
<text x="134.3" y="195.3">2</text>
</g>
</svg>
